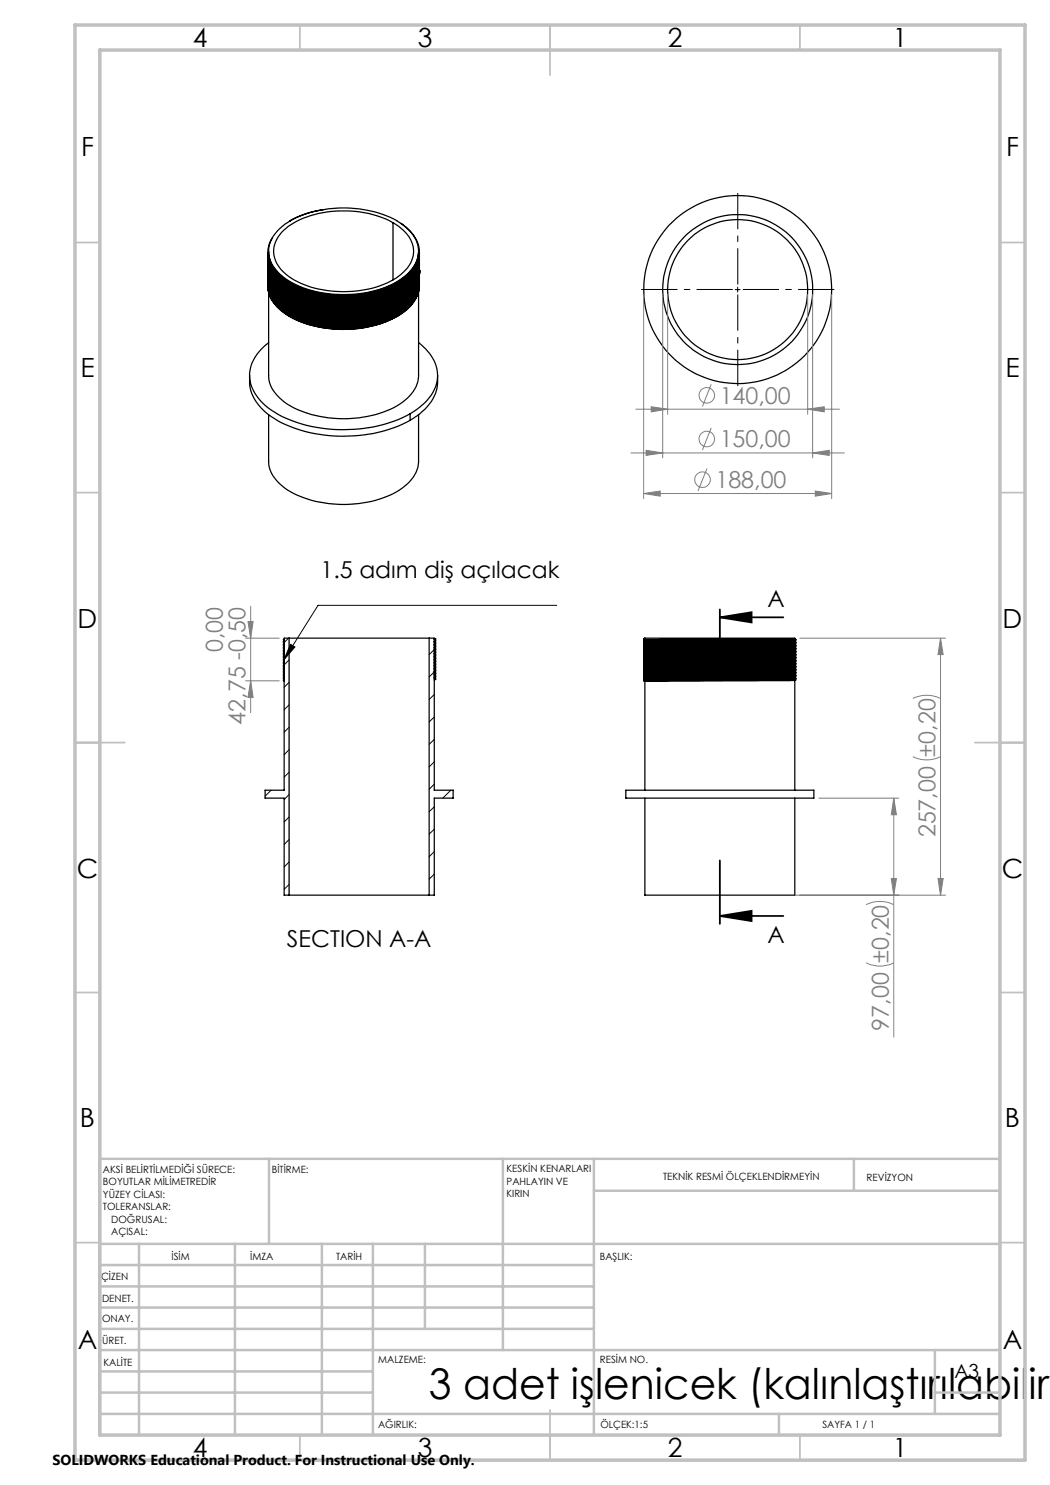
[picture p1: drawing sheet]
<svg xmlns="http://www.w3.org/2000/svg" width="210mm" height="297mm" viewBox="0 0 210 297" stroke-linecap="round" stroke-linejoin="round" font-family="sans-serif">
<g fill="none" stroke="#000" stroke-width=".25">
<path d="M53.6 50.7v.1M53.6 50.9v.2M53.6 51.2v.1M53.6 51.5v.1M53.6 51.8h.1M53.6 52h.1M53.6 52.3h.1M53.6 54.4v.1M53.6 54.6v.1M53.6 54.9v.1M53.6 55.1v.1M53.6 55.3v.2"/>
<path d="M53.6 55.6v.1M53.6 55.8v.2M53.6 56.1v.1M53.6 56.4h.1M53.6 56.7h.1M53.6 51.4v.1M53.6 51.7v.1M53.6 51.9v.1M53.6 52.2v.1M53.6 52.4v.1M53.6 52.6v.2M53.6 52.9v.1"/>
<path d="M53.6 53.1v.2M53.6 53.4v.1M53.6 53.6v.2M53.6 53.9v.1M53.6 54.1v.2M53.6 56.3v.1M53.6 56.5v.2M53.6 56.8v.1M53.6 57v.2M53.6 51.5a7.8 7.8 0 0 0 4.4 5.4 23.8 23.8 0 0 0 21.4 0 7.8 7.8 0 0 0 4.4-5.5 7.8 7.8 0 0 1-4.4 5.5 23.8 23.8 0 0 1-21.4 .1 7.7 7.7 0 0 1-4.4-5.5zM53.6 51.7a7.8 7.8 0 0 0 4.4 5.5 23.8 23.8 0 0 0 21.4-.1 7.8 7.8 0 0 0 4.4-5.5 7.8 7.8 0 0 1-4.4 5.6 23.8 23.8 0 0 1-21.4 0 7.7 7.7 0 0 1-4.4-5.5zM53.6 52a7.8 7.8 0 0 0 4.4 5.4 23.8 23.8 0 0 0 21.4 0 7.8 7.8 0 0 0 4.4-5.5 7.7 7.7 0 0 1-4.4 5.5 23.6 23.6 0 0 1-21.4 .1 7.7 7.7 0 0 1-4.4-5.5z"/>
<path d="M53.6 52.2a7.8 7.8 0 0 0 4.4 5.5 23.8 23.8 0 0 0 21.4-.1 7.8 7.8 0 0 0 4.4-5.5 7.8 7.8 0 0 1-4.4 5.5 23.6 23.6 0 0 1-21.4 .1 7.7 7.7 0 0 1-4.4-5.5zM53.6 52.5a7.8 7.8 0 0 0 4.4 5.4 23.6 23.6 0 0 0 21.4 0 7.7 7.7 0 0 0 4.4-5.6 7.8 7.8 0 0 1-4.4 5.6 23.6 23.6 0 0 1-21.4 .1 7.7 7.7 0 0 1-4.4-5.5zM53.6 52.7a7.8 7.8 0 0 0 4.4 5.5 23.6 23.6 0 0 0 21.4-.1 7.7 7.7 0 0 0 4.4-5.5 7.8 7.8 0 0 1-4.4 5.5 23.6 23.6 0 0 1-21.4 .1 7.7 7.7 0 0 1-4.4-5.5zM53.6 52.9a7.8 7.8 0 0 0 4.4 5.5 23.6 23.6 0 0 0 21.4-.1 7.8 7.8 0 0 0 4.4-5.5 7.8 7.8 0 0 1-4.4 5.6 23.6 23.6 0 0 1-21.4 .1 7.7 7.7 0 0 1-4.4-5.6zM53.6 53.2a7.8 7.8 0 0 0 4.4 5.5 23.6 23.6 0 0 0 21.4-.1 7.8 7.8 0 0 0 4.4-5.5 7.8 7.8 0 0 1-4.4 5.5 23.6 23.6 0 0 1-21.4 .1 7.7 7.7 0 0 1-4.4-5.5zM53.6 53.4a7.8 7.8 0 0 0 4.4 5.5 23.6 23.6 0 0 0 21.4-.1 7.8 7.8 0 0 0 4.4-5.5 7.8 7.8 0 0 1-4.4 5.6 23.6 23.6 0 0 1-21.4 0 7.7 7.7 0 0 1-4.4-5.5zM53.6 53.7a7.7 7.7 0 0 0 4.4 5.5 23.6 23.6 0 0 0 21.4-.1 7.8 7.8 0 0 0 4.4-5.6 7.8 7.8 0 0 1-4.4 5.6 23.6 23.6 0 0 1-21.4 .1 7.7 7.7 0 0 1-4.4-5.5zM53.6 53.9a7.7 7.7 0 0 0 4.4 5.5 23.6 23.6 0 0 0 21.4-.1 7.8 7.8 0 0 0 4.4-5.5 7.8 7.8 0 0 1-4.4 5.6 23.6 23.6 0 0 1-21.4 0 7.7 7.7 0 0 1-4.4-5.5zM53.6 54.1a7.7 7.7 0 0 0 4.4 5.6 23.6 23.6 0 0 0 21.4-.1 7.8 7.8 0 0 0 4.4-5.6 7.8 7.8 0 0 1-4.4 5.6 23.6 23.6 0 0 1-21.4 .1 7.7 7.7 0 0 1-4.4-5.5M53.6 54.9a7.7 7.7 0 0 0 4.4 5.5 23.9 23.9 0 0 0 21.4-.1 7.8 7.8 0 0 0 4.4-5.5 7.8 7.8 0 0 1-4.4 5.6 23.9 23.9 0 0 1-21.4 0 7.8 7.8 0 0 1-4.4-5.5zM53.6 55.1a7.7 7.7 0 0 0 4.4 5.5 23.9 23.9 0 0 0 21.4 0 7.8 7.8 0 0 0 4.4-5.6 7.8 7.8 0 0 1-4.4 5.6 23.8 23.8 0 0 1-21.4 0 7.7 7.7 0 0 1-4.4-5.5zM53.6 55.4a7.9 7.9 0 0 0 4.4 5.5 23.9 23.9 0 0 0 21.4-.1 7.8 7.8 0 0 0 4.4-5.5 7.8 7.8 0 0 1-4.4 5.6 23.8 23.8 0 0 1-21.4 0 7.7 7.7 0 0 1-4.4-5.5z"/>
<path d="M53.6 56.9a7.8 7.8 0 0 0 4.4 5.4 23.6 23.6 0 0 0 21.4 0 7.7 7.7 0 0 0 4.4-5.6 7.8 7.8 0 0 1-4.4 5.6 23.6 23.6 0 0 1-21.4 .1 7.7 7.7 0 0 1-4.4-5.5zM53.6 57.1a7.8 7.8 0 0 0 4.4 5.5 23.6 23.6 0 0 0 21.4-.1 7.8 7.8 0 0 0 4.4-5.5 7.8 7.8 0 0 1-4.4 5.5 23.6 23.6 0 0 1-21.4 .1 7.7 7.7 0 0 1-4.4-5.5zM53.6 57.4a7.8 7.8 0 0 0 4.4 5.4 23.6 23.6 0 0 0 21.4 0 7.8 7.8 0 0 0 4.4-5.6 7.8 7.8 0 0 1-4.4 5.6 23.6 23.6 0 0 1-21.4 .1 7.7 7.7 0 0 1-4.4-5.5zM53.6 57.6a7.8 7.8 0 0 0 4.4 5.5 23.6 23.6 0 0 0 21.4-.1 7.8 7.8 0 0 0 4.4-5.5 7.8 7.8 0 0 1-4.4 5.5 23.6 23.6 0 0 1-21.4 .1 7.7 7.7 0 0 1-4.4-5.5zM53.6 57.9a7.8 7.8 0 0 0 4.4 5.4 23.6 23.6 0 0 0 21.4-.1 7.8 7.8 0 0 0 4.4-5.5 7.8 7.8 0 0 1-4.4 5.6 23.6 23.6 0 0 1-21.4 .1 7.7 7.7 0 0 1-4.4-5.5zM53.7 50.3a6.7 6.7 0 0 0 3.4 5.6 21.9 21.9 0 0 0 14.5 3 17.5 17.5 0 0 0 10.4-4.4 6 6 0 0 0 1.7-4.2M56 45.7a19 19 0 0 1 12.3-4.1 20.1 20.1 0 0 1 12.7 3.7 5.9 5.9 0 0 1 2.2 7.2 12.1 12.1 0 0 1-8.1 5.6 23.4 23.4 0 0 1-17.6-2.1 7.2 7.2 0 0 1-3.8-6 6.1 6.1 0 0 1 2.3-4.3zM56.3 46.5a16.3 16.3 0 0 1 10.7-4.3 19.9 19.9 0 0 1 12.7 3.1 5.8 5.8 0 0 1 2.6 6.9 10.9 10.9 0 0 1-7.1 5.2 21.9 21.9 0 0 1-17-1.8 6.5 6.5 0 0 1-3.4-5.8l.6-1.9zM58 44.1h.1M58 44.1v.1M64.7 41.9l-.4 .1a18.9 18.9 0 0 0-6.3 2.1M78.6 44.6v11.4"/>
<path d="M80.2 44.7a7.3 7.3 0 0 1 3.7 5.7 7.7 7.7 0 0 1-4.5 6.3 23.9 23.9 0 0 1-21.4 0 7.7 7.7 0 0 1-4.4-6.2 5 5 0 0 1 .8-2.8M83.7 58.3v16.8a7.1 7.1 0 0 1-3.8 5.8 23.1 23.1 0 0 1-22.4 0 7.3 7.3 0 0 1-3.8-5.8v-16.7M83.8 54.3a7.8 7.8 0 0 1-4.4 5.5 23.6 23.6 0 0 1-21.4 .1 7.7 7.7 0 0 1-4.4-5.5M83.8 54.5a7.8 7.8 0 0 1-4.4 5.6 23.6 23.6 0 0 1-21.4 0 7.7 7.7 0 0 1-4.4-5.5M83.8 55.5a7.8 7.8 0 0 1-4.4 5.6 23.9 23.9 0 0 1-21.4 0 7.9 7.9 0 0 1-4.4-5.5M83.8 55.8a7.8 7.8 0 0 1-4.4 5.5 23.8 23.8 0 0 1-21.4 0 7.8 7.8 0 0 1-4.4-5.4M83.8 56a7.8 7.8 0 0 1-4.4 5.6 23.8 23.8 0 0 1-21.4 0 7.8 7.8 0 0 1-4.4-5.5M83.8 56.3a7.8 7.8 0 0 1-4.4 5.5 23.8 23.8 0 0 1-21.4 0 7.8 7.8 0 0 1-4.4-5.4M83.8 56.5a7.8 7.8 0 0 1-4.4 5.6 23.8 23.8 0 0 1-21.4 0 7.8 7.8 0 0 1-4.4-5.5M83.9 50.5v.2M83.9 50.8v.1M83.9 51v.2"/>
<path d="M83.9 51.3v.1M83.9 51.5v.2M83.9 51.8v.1M83.9 54.7v.2M83.9 55v.1M83.9 55.2v.1M83.9 55.5v.1M83.9 55.7v.1M83.9 55.9v.2M83.9 56.2v.1M83.9 53v.2M83.9 53.3v.1"/>
<path d="M83.9 53.5v.2M83.9 53.8v.1M83.9 56.4v.2M83.9 56.7v.1M83.9 56.9v.2M83.9 52v.1M83.9 52.3v.1M83.9 52.5v.1M83.9 52.8v.1M83.9 54v.1M83.9 54.3v.1M83.9 54.5v.1"/>
<path d="M83.9 52.1v.1M83.9 54.1h.1M83.9 54.4h.1M83.9 54.6h.1M83.9 50.4a7.1 7.1 0 0 1-3.5 5.7 23.2 23.2 0 0 1-17.5 2.5 14.2 14.2 0 0 1-8.2-4.7 5.4 5.4 0 0 1-1.1-3.4M83.9 52.4h.1M83.9 52.6v.1M83.9 52.9h.1M49.9 75.1a8.9 8.9 0 0 0 5 8.6 29.1 29.1 0 0 0 22.4 2.3l2.5-.8 2.2-1.1M53.7 68.5a8 8 0 0 0-3.6 7.9 11 11 0 0 0 6.2 6.9 29.7 29.7 0 0 0 25.7-.5M83.7 68.5a8.1 8.1 0 0 1 3.7 7.8 10.3 10.3 0 0 1-5.4 6.5M87.5 75.1a8.6 8.6 0 0 1-4.2 8.1l-1.3 .9"/>
<path d="M53.7 82.9v9.3a6.7 6.7 0 0 0 3.2 5.4 22.5 22.5 0 0 0 16.5 2.8 14.3 14.3 0 0 0 9.3-5l.5-.9 .4-1 .1-1v-9.6M82 82.8v1.3M56.7 128.6l.1 .1M56.7 129.2l.1 .1M56.7 128.3l.1 .1M56.7 128l.1 .1M56.7 131.6l.1 .1M56.7 131.9l.1 .1M56.7 132.2l.1 .1M56.7 132.5l.1 .1M56.7 132.8l.1 .1M56.7 133.1l.1 .1"/>
<path d="M56.7 128.9l.1 .1M56.7 133.7l.1 .1M56.7 129.4l.1 .2M56.7 129.8l.1 .1M56.7 130l.1 .2M56.7 130.4l.1 .1M56.7 130.6l.1 .2M56.7 131l.1 .1M56.7 131.2l.1 .2M56.7 135.8l.1 .1M56.7 134l.1 .1M56.7 134.3l.1 .1"/>
<path d="M56.7 134.6l.1 .1M56.7 134.9l.1 .1M56.7 135.2l.1 .1M56.7 133.4l.1 .1M56.7 135.5l.1 .1M56.7 136.1l.2 .1M56.7 135.2h.1M56.7 128.6h.1M56.7 129.2h.1M56.7 128h.1M56.7 128.3h.1M56.7 128.9h.1"/>
<path d="M56.7 129.8h.1M56.7 130.4h.1M56.7 131h.1M56.7 131.6h.1M56.7 131.9h.1M56.7 132.2h.1M56.7 132.5h.1M56.7 132.8h.1M56.7 133.1h.1M56.7 133.4h.1M56.7 133.7h.1M56.7 134h.1"/>
<path d="M56.7 134.3h.1M56.7 134.6h.1M56.7 134.9h.1M56.7 135.5h.1M56.7 135.8h.1M56.7 129.5l.1 .1M56.7 130.1l.1 .1M56.7 130.7l.1 .1M56.7 131.3l.1 .1M56.7 136.1l.1 .1M56.8 128.4l-.1 .2M56.8 129l-.1 .2"/>
<path d="M56.8 129.6l-.1 .2M56.8 130.2l-.1 .2M56.8 130.8l-.1 .2M56.8 131.4l-.1 .2M56.8 131.7l-.1 .2M56.8 132l-.1 .2M56.8 132.3l-.1 .2M56.8 132.6l-.1 .2M56.8 132.9l-.1 .2M56.8 133.2l-.1 .2M56.8 133.5l-.1 .2M56.8 133.8l-.1 .2"/>
<path d="M56.8 134.1l-.1 .2M56.8 135.6l-.1 .2M56.8 134.7l-.1 .2M56.8 135.3l-.1 .2M56.8 128.1l-.1 .1M56.8 128.7l-.1 .1M56.8 129.3l-.1 .1M56.8 129.9l-.1 .1M56.8 130.5l-.1 .1M56.8 131.1l-.1 .1M56.8 134.4l-.1 .2M56.8 135l-.1 .2"/>
<path d="M56.8 135.9l-.1 .2M56.8 136.2v21.8h-3.8v1.6h3.8v19.4h1M57.8 127.6h-1l-.1 .4M57.8 127.6h28M57.8 127.6v51.4M85.8 127.6l1.1 .1M85.8 127.6v51.4M86.9 135.8l.1 .1M86.9 132.2l.1 .1M86.9 128l.1 .1M86.9 128.3l.1 .1M86.9 128.6l.1 .1"/>
<path d="M86.9 128.9l.1 .1M86.9 129.2l.1 .1M86.9 129.5l.1 .1M86.9 129.8l.1 .1M86.9 130.1l.1 .1M86.9 130.4l.1 .1M86.9 130.7l.1 .1M86.9 131l.1 .1M86.9 131.3l.1 .1M86.9 131.6l.1 .1M86.9 131.9l.1 .1M86.9 132.5l.1 .1"/>
<path d="M86.9 132.8l.1 .1M86.9 133.1l.1 .1M86.9 133.4l.1 .1M86.9 133.7l.1 .1M86.9 134l.1 .1M86.9 134.3l.1 .1M86.9 134.6l.1 .1M86.9 134.9l.1 .1M86.9 135.2l.1 .1M86.9 135.5l.1 .1M86.9 127.7l.1 .1M87 128.1l-.1 .2"/>
<path d="M87 128.4l-.1 .2M87 128.7h.1M87 128.7l-.1 .2M87 129l-.1 .2M87 129.3h.1M87 129.3l-.1 .2M87 129.6l-.1 .2M87 129.9h.1M87 129.9l-.1 .2M87 130.2l-.1 .2M87 130.5h.1M87 130.5l-.1 .2"/>
<path d="M87 130.8l-.1 .2M87 131.1h.1M87 131.1l-.1 .2M87 131.4l-.1 .2M87 131.7h.1M87 131.7l-.1 .2M87 132l-.1 .2M87 132.3h.1M87 132.3l-.1 .2M87 132.6l-.1 .2M87 132.9h.1M87 132.9l-.1 .2"/>
<path d="M87 133.2l-.1 .2M87 133.5h.1M87 133.5l-.1 .2M87 133.8l-.1 .2M87 134.1h.1M87 134.1l-.1 .2M87 134.4l-.1 .2M87 134.7h.1M87 134.7l-.1 .2M87 135l-.1 .2M87 135.3h.1M87 135.3l-.1 .2"/>
<path d="M87 135.6l-.1 .2M87 135.9h.1M87 135.9l-.1 .1v22h3.7v1.6h-3.7v19.4h-1.1M87 127.8l-.1 .2M87 128.1h.1M87 128.4h.1M87 129h.1M87 129.6h.1M87 130.2h.1M87 130.8h.1M87 131.4h.1M87 132h.1"/>
<path d="M87 132.6h.1M87 133.2h.1M87 133.8h.1M87 134.4h.1M87 135h.1M87 135.6h.1M87 127.8h.1M128.8 128.3v.1M128.8 128.9v.1M128.8 129.5v.1M128.8 130.1v.1M128.8 130.7v.1"/>
<path d="M128.8 131.3v.1M128.8 131.9v.1M128.8 132.5v.1M128.8 133.1v.1M128.8 133.7v.1M128.8 134.3v.1M128.8 134.9v.1M128.8 135.5v.1M128.8 128l.2 .2M128.8 128.4h.2M128.8 129h.2M128.8 129.2l.2 .2"/>
<path d="M128.8 129.6h.2M128.8 130.2h.2M128.8 130.4l.2 .2M128.8 130.8h.2M128.8 131l.2 .2M128.8 131.4h.2M128.8 131.6l.2 .2M128.8 132h.2M128.8 132.2l.2 .2M128.8 132.6h.2M128.8 133.2h.2M128.8 133.4l.2 .2"/>
<path d="M128.8 133.8h.2M128.8 134.4h.2M128.8 134.6l.2 .2M128.8 135h.2M128.8 135.2l.2 .2M128.8 135.6h.2M128.8 135.8l.2 .2M128.8 127.8h.2zM128.8 127.7v.1M128.8 136.1v.1M128.8 127.8h.1M128.8 136.2h.2"/>
<path d="M129 128.2l-.2 .1M129 128.5l-.2 .1 .2 .2M129 128.8l-.2 .1M129 129.1l-.2 .1M129 129.4l-.2 .1M129 129.7l-.2 .1 .2 .2M129 130l-.2 .1M129 130.3l-.2 .1M129 130.6l-.2 .1M129 130.9l-.2 .1M129 131.2l-.2 .1M129 131.5l-.2 .1"/>
<path d="M129 131.8l-.2 .1M129 132.1l-.2 .1M129 132.4l-.2 .1M129 132.7l-.2 .1 .2 .2M129 133l-.2 .1M129 133.3l-.2 .1M129 133.6l-.2 .1M129 133.9l-.2 .1 .2 .2M129 134.2l-.2 .1M129 134.5l-.2 .1M129 134.8l-.2 .1M129 135.1l-.2 .1"/>
<path d="M129 135.4l-.2 .1M129 135.7l-.2 .1M129 136l-.2 .1M129 127.9l-.2 .1M129 127.6h30v.2M129 127.6v.3M129 128.2h.1M129 128.4v.1M129 128.8h.1M129 129v.1M129 129.4h.1M129 129.6v.1"/>
<path d="M129 130h.1M129 130.2v.1M129 130.6h.1M129 130.8v.1M129 131.2h.1M129 131.4v.1M129 131.8h.1M129 132v.1M129 132.4h.1M129 132.6v.1M129 133h.1M129 133.2v.1"/>
<path d="M129 133.6h.1M129 133.8v.1M129 134.2h.1M129 134.4v.1M129 134.8h.1M129 135v.1M129 135.4h.1M129 135.6v.1M129 136h.1M129 136.2v21.8M129 127.6l-.2 .1M159 128.1l.1 .1"/>
<path d="M159 128.4l.1 .1M159 128.7l.1 .1M159 129l.1 .1M159 129.3l.1 .1M159 129.6l.1 .1M159 129.9l.1 .1M159 130.2l.1 .1M159 130.5l.1 .1M159 130.8l.1 .1M159 131.1l.1 .1M159 131.4l.1 .1M159 131.7l.1 .1"/>
<path d="M159 132l.1 .1M159 132.3l.1 .1M159 132.6l.1 .1M159 132.9l.1 .1M159 133.2l.1 .1M159 133.5l.1 .1M159 133.8l.1 .1M159 134.1l.1 .1M159 134.4l.1 .1M159 134.7l.1 .1M159 135l.1 .1M159 135.3l.1 .1"/>
<path d="M159 135.6l.1 .1M159 135.9l.1 .1M159 127.8l.1 .1M159 135.9l-30 .1M159 135.6l-30 .1M159 135.3l-30 .1M159 135l-30 .1M159 134.7l-30 .1M159 134.4l-30 .1M159 134.1l-30 .1M159 133.8l-30 .1M159 133.5l-30 .1"/>
<path d="M159 133.2l-30 .1M159 132.9l-30 .1M159 132.6l-30 .1M159 132.3l-30 .1M159 132l-30 .1M159 131.7l-30 .1M159 131.4l-30 .1M159 131.1l-30 .1M159 130.8l-30 .1M159 130.5l-30 .1M159 130.2l-30 .1M159 129.9l-30 .1"/>
<path d="M159 129.6l-30 .1M159 129.3l-30 .1M159 129l-30 .1M159 128.7l-30 .1M159 128.4l-30 .1M159 128.1l-30 .1M159 127.8l-30 .1M159 128l-30 .2M159 128.3l-30 .1M159 128.6l-30 .2M159 128.9l-30 .1M159 129.2l-30 .2"/>
<path d="M159 129.5l-30 .1M159 129.8l-30 .2M159 130.1l-30 .1M159 130.4l-30 .2M159 130.7l-30 .1M159 131l-30 .2M159 131.3l-30 .1M159 131.6l-30 .2M159 131.9l-30 .1M159 132.2l-30 .2M159 132.5l-30 .1M159 132.8l-30 .2"/>
<path d="M159 133.1l-30 .1M159 133.4l-30 .2M159 133.7l-30 .1M159 134l-30 .2M159 134.3l-30 .1M159 134.6l-30 .2M159 134.9l-30 .1M159 135.2l-30 .2M159 135.5l-30 .1M159 135.8l-30 .2M159 136.1l-30 .1M159 128v.1"/>
<path d="M159 128.3v.1M159 128.6v.1M159 128.9v.1M159 129.2v.1M159 129.5v.1M159 129.8v.1M159 130.1v.1M159 130.4v.1M159 130.7v.1M159 131v.1M159 131.3v.1M159 131.6v.1"/>
<path d="M159 131.9v.1M159 132.2v.1M159 132.5v.1M159 132.8v.1M159 133.1v.1M159 133.4v.1M159 133.7v.1M159 134v.1M159 134.3v.1M159 134.6v.1M159 134.9v.1M159 135.2v.1"/>
<path d="M159 135.5v.1M159 135.8v.1M159 136.1v21.9M159.1 128.2h.1M159.1 128.8h.1M159.1 129.4h.1M159.1 130h.1M159.1 130.6h.1M159.1 131.2h.1M159.1 131.8h.1M159.1 132.4h.1M159.1 133h.1"/>
<path d="M159.1 133.6h.1M159.1 134.2h.1M159.1 134.8h.1M159.1 135.4h.1M159.1 136h.1M159.1 128.2l-.1 .1M159.1 128.5l-.1 .1M159.1 128.8l-.1 .1M159.1 129.1l-.1 .1M159.1 129.4l-.1 .1M159.1 129.7l-.1 .1M159.1 130l-.1 .1"/>
<path d="M159.1 130.3l-.1 .1M159.1 130.6l-.1 .1M159.1 130.9l-.1 .1M159.1 131.2l-.1 .1M159.1 131.5l-.1 .1M159.1 131.8l-.1 .1M159.1 132.1l-.1 .1M159.1 132.4l-.1 .1M159.1 132.7l-.1 .1M159.1 133l-.1 .1M159.1 133.3l-.1 .1M159.1 133.6l-.1 .1"/>
<path d="M159.1 133.9l-.1 .1M159.1 134.2l-.1 .1M159.1 134.5l-.1 .1M159.1 134.8l-.1 .1M159.1 135.1l-.1 .1M159.1 135.4l-.1 .1M159.1 135.7l-.1 .1M159.1 136l-.1 .1M159.1 127.9l-.1 .1M159.1 127.9l-30.3 .2M159.1 128.2l-30.3 .2M159.1 128.5l-30.3 .2"/>
<path d="M159.1 128.8l-30.3 .2M159.1 129.1l-30.3 .2M159.1 129.4l-30.3 .2M159.1 129.7l-30.3 .2M159.1 130l-30.3 .2M159.1 130.3l-30.3 .2M159.1 130.6l-30.3 .2 30.3-.2M159.1 130.9l-30.3 .2M159.1 131.2l-30.3 .2M159.1 131.5l-30.3 .2M159.1 131.8l-30.3 .2 30.3-.2M159.1 132.1l-30.3 .2"/>
<path d="M159.1 132.4l-30.3 .2M159.1 132.7l-30.3 .2M159.1 133l-30.3 .2M159.1 133.3l-30.3 .2M159.1 133.6l-30.3 .2M159.1 133.9l-30.3 .2M159.1 134.2l-30.3 .2M159.1 134.5l-30.3 .2M159.1 134.8l-30.3 .2 30.3-.2M159.1 135.1l-30.3 .2M159.1 135.4l-30.3 .2M159.1 135.7l-30.3 .2"/>
<path d="M159.1 136l-30.3 .2M159.1 127.9l-30.3 .1M159.1 128.2l-30.3 .1M159.1 128.5l-30.3 .1M159.1 128.8l-30.3 .1M159.1 129.1l-30.3 .1M159.1 129.4l-30.3 .1M159.1 129.7l-30.3 .1M159.1 130l-30.3 .1M159.1 130.3l-30.3 .1M159.1 130.9l-30.3 .1M159.1 131.2l-30.3 .1"/>
<path d="M159.1 131.5l-30.3 .1M159.1 132.1l-30.3 .1M159.1 132.4l-30.3 .1M159.1 132.7l-30.3 .1M159.1 133l-30.3 .1M159.1 133.3l-30.3 .1M159.1 133.6l-30.3 .1M159.1 133.9l-30.3 .1M159.1 134.2l-30.3 .1M159.1 134.5l-30.3 .1M159.1 135.1l-30.3 .1M159.1 135.4l-30.3 .1"/>
<path d="M159.1 135.7l-30.3 .1M159.1 136l-30.3 .1M159.1 127.9h.1M159.1 128.5h.1M159.1 129.1h.1M159.1 129.7h.1M159.1 130.3h.1M159.1 130.9h.1M159.1 131.5h.1M159.1 132.1h.1M159.1 132.7h.1M159.1 133.3h.1"/>
<path d="M159.1 133.9h.1M159.1 134.5h.1M159.1 135.1h.1M159.1 135.7h.1M125.2 158h37.6v1.6h-37.6zM129 159.6v19.4h30v-19.4M57.8 179h28"/>
<circle cx="147.5" cy="57.9" r="15"/>
<circle cx="147.5" cy="57.9" r="18.8"/>
<circle cx="147.6" cy="57.9" r="14"/>
</g>
<g fill="none" stroke="#000" stroke-width=".2">
<path d="M147 57.9h1M147.5 57.4v1M57.7 127.6l-1 1M57.8 132l-1.1 1.1M57.8 136.5l-1 1M58.1 128.9l.9 .5-2.2 2.5zM86.9 138.9l-1.1 1M86.9 134.3l-1.1 1.1M86.9 129.9l-1.1 1M111.3 121.1h-47.7l-6.8 10.8M54.2 158l-1.2 1.2M57.8 141l-1 1"/>
<path d="M57.8 145.4l-1 1M57.8 149.9l-1 1.1M57.8 154.4l-1 1M57.8 158.9l-1 1M86.9 143.4l-1.1 1M86.9 147.9l-1.1 1M86.9 152.4l-1.1 1M86.9 156.8l-1.1 1.1M90.2 158l-1.7 1.6M57.8 163.4l-1 1M57.8 167.9l-1 1M57.8 172.4l-1 1"/>
<path d="M57.8 176.9l-1 1M86.9 161.4l-1.1 .9M86.9 165.8l-1.1 1M86.9 170.3l-1.1 1M86.9 174.8l-1.1 1"/>
</g>
<g fill="none" stroke="#808080" stroke-width=".2">
<path d="M128.7 58.9v40.8M132.5 58.9v32.7M133.5 58.9v24M161.5 58.9v24M162.5 58.9v32.7M166.3 58.9v40.8M142.2 76.9l-1.7 4.4M126.2 90.6h42.7M127.2 81.8h40.7M128.7 98.7l3.3-.5v1zM128.7 98.7h37.6M129.2 90.1l3.3 .5-3.3 .5z"/>
<path d="M130.2 81.3l3.3 .5-3.3 .6zM141.4 93.7l-1.8 4.5M142.2 85.6l-1.7 4.4M161.5 81.8l3.4-.5v1.1zM162.5 90.6l3.3-.5v1zM163.1 98.2l3.2 .5-3.2 .5zM49.1 136.2h6.7M49.1 127.6h6.7M49.6 124.3h1l-.5 3.3zM50.1 136.2l.5 3.3h-1zM50.1 121.3v21.2M159.9 127.6h29.2"/>
<path d="M182.6 139.7a6.4 6.4 0 0 1 5.5 0M188.1 127.6l.5 3.3h-1zM188.1 127.6v51.4M163.8 159.6h16M178.8 159.6l.5 3.3h-1zM178.8 159.6v47.8M182.6 151.3a6.4 6.4 0 0 0 5.5 0M159 179h30.1M178.3 175.7h1l-.5 3.3zM187.6 175.7h1l-.5 3.3zM173.2 192.5a6.1 6.1 0 0 0 5.6 0M173.2 180.9a6.4 6.4 0 0 1 5.6 0"/>
<circle cx="141.4" cy="79.1" r="1.55"/>
<circle cx="140.5" cy="95.9" r="1.55"/>
<circle cx="141.4" cy="87.8" r="1.55"/>
</g>
<path d="M144 123.5l6.3-1.1v2.1zM144 123.5h12.7M144 121.9v12.7M144 172.1v12.7M144 183.2l6.3-1v2zM144 183.2h12.7" fill="none" stroke="#000" stroke-width=".35"/>
<path d="M146.6 57.9h-18.3M147.6 56.9v-18.3M147.6 58.9v18.3M148.6 57.9h18.3" fill="none" stroke="#000" stroke-width=".2" stroke-dasharray="15.2 1.3 1.3 1.3" stroke-dashoffset="8" stroke-linecap="butt"/>
<g fill="none" stroke="#c0c0c0" stroke-width=".35">
<path d="M60 5v5M110 5v10M160 5v5M15 48.5h5M200 48.5h5M15 98.5h5M200 98.5h5M15 148.5h10M195 148.5h10M15 198.5h5M200 198.5h5M15 248.5h5"/>
<path d="M200 248.5h5M60 287v5M110 282v10M160 287v5"/>
</g>
<g fill="none" stroke="#c0c0c0" stroke-width=".5">
<path d="M53.8 231.8v17M100.6 231.8v38.2M118.8 231.8v55.2M118.8 238.2h81.2M170.8 231.8v6.4M200 231.8h-180v55.2M20 248.8h180M20 257.3h98.8M20 253h98.8M27.8 248.8v38.2M47 248.8v38.2M64.4 248.8v38.2"/>
<path d="M74.6 248.8v38.2M85 248.8v17M20 265.8h98.8M20 261.5h98.8M20 278.5h54.6M20 274.3h54.6M20 270h180M187 278.5h13M187 270v12.8M20 282.8h180M155.8 282.8v4.2"/>
</g>
<path d="M15 5h190v287h-190zM20 10h180v277h-180z" fill="none" stroke="#c0c0c0" stroke-width=".7"/>
<g fill="#000">
<path d="M58.1 128.9l.9 .5-2.2 2.5z"/>
<path d="M144 123.5l6.3-1.1v2.1zM144 183.2l6.3-1v2z"/>
</g>
<g fill="#808080">
<path d="M130.2 81.3l3.3 .5-3.3 .6zM161.5 81.8l3.4-.5v1.1zM129.2 90.1l3.3 .5-3.3 .5zM162.5 90.6l3.3-.5v1zM128.7 98.7l3.3-.5v1zM163.1 98.2l3.2 .5-3.2 .5z"/>
<path d="M50.1 136.2l.5 3.3h-1zM49.6 124.3h1l-.5 3.3z"/>
<path d="M188.1 127.6l.5 3.3h-1zM187.6 175.7h1l-.5 3.3zM178.8 159.6l.5 3.3h-1zM178.3 175.7h1l-.5 3.3z"/>
</g>
<text font-size="8.5" x="85.8" y="279.7">3 adet işlenicek (kalınlaştırılabilir)</text>
<g font-size="5.3">
<text x="38.5" y="9.5">4</text>
<text x="83.5" y="9.5">3</text>
<text x="133.5" y="9.5">2</text>
<text x="178.5" y="9.5">1</text>
<text x="16.2" y="31.2">F</text>
<text x="201.2" y="31.2">F</text>
<text x="16.1" y="75.5">E</text>
<text x="201.1" y="75.5">E</text>
<text x="15.5" y="125.5">D</text>
<text x="200.5" y="125.5">D</text>
<text x="15.4" y="175.5">C</text>
<text x="200.4" y="175.5">C</text>
<text x="16" y="225.5">B</text>
<text x="201" y="225.5">B</text>
<text x="15.5" y="269.7">A</text>
<text x="200.5" y="269.7">A</text>
<text x="38.5" y="291.5">4</text>
<text x="83.5" y="291.5">3</text>
<text x="133.5" y="291.5">2</text>
<text x="178.5" y="291.5">1</text>
</g>
<g font-size="4.7" fill="#808080">
<text x="143.9" y="80.8">140,00</text>
<text x="143.9" y="89.5">150,00</text>
<text x="143.1" y="97.6">188,00</text>
<text x="44.6" y="130.4" transform="rotate(-90 44.6 130.4)">0,00</text>
<text x="49.1" y="144.9" transform="rotate(-90 49.1 144.9)">42,75 -0,50</text>
<text x="187.1" y="167.5" transform="rotate(-90 187.1 167.5)">257,00 ±0,20</text>
<text x="177.8" y="206.1" transform="rotate(-90 177.8 206.1)">97,00 ±0,20</text>
</g>
<g font-size="4.7">
<text x="64.1" y="115.5">1.5 adım diş açılacak</text>
<text x="153.5" y="121.3">A</text>
<text x="57.4" y="189.4">SECTION A-A</text>
<text x="153.5" y="188.5">A</text>
</g>
<text font-size="3.9" x="190.9" y="275.5">A3</text>
<text font-size="2.9" x="10.5" y="292.9">SOLIDWORKS Educational Product. For Instructional Use Only.</text>
<g font-size="2">
<text x="20.6" y="234.6">AKSİ BELİRTİLMEDİĞİ SÜRECE:</text>
<text x="20.6" y="237.1">BOYUTLAR MİLİMETREDİR</text>
<text x="20.6" y="239.6">YÜZEY CİLASI:</text>
<text x="54.4" y="234.6">BİTİRME:</text>
<text x="101.3" y="234.5">KESKİN KENARLARI</text>
<text x="101.3" y="237">PAHLAYIN VE</text>
<text x="101.3" y="239.5">KIRIN</text>
<text x="132.6" y="236">TEKNİK RESMİ ÖLÇEKLENDİRMEYİN</text>
<text x="173.3" y="236.2">REVİZYON</text>
<text x="20.6" y="242.1">TOLERANSLAR:</text>
<text x="22.2" y="244.6">DOĞRUSAL:</text>
<text x="22.2" y="247.1">AÇISAL:</text>
<text x="34.3" y="252">İSİM</text>
<text x="50" y="251.9">İMZA</text>
<text x="67.2" y="251.9">TARİH</text>
<text x="120" y="251.9">BAŞLIK:</text>
<text x="20.2" y="256.1">ÇİZEN</text>
<text x="20.4" y="260.3">DENET.</text>
<text x="20.4" y="264.4">ONAY.</text>
<text x="20.5" y="268.8">ÜRET.</text>
<text x="20.7" y="273.1">KALİTE</text>
<text x="75.6" y="272.5">MALZEME:</text>
<text x="120" y="272.5">RESİM NO.</text>
<text x="75.6" y="285.5">AĞIRLIK:</text>
<text x="120.1" y="285.6">ÖLÇEK:1:5</text>
<text x="164.5" y="285.6">SAYFA 1 / 1</text>
</g>
</svg>
